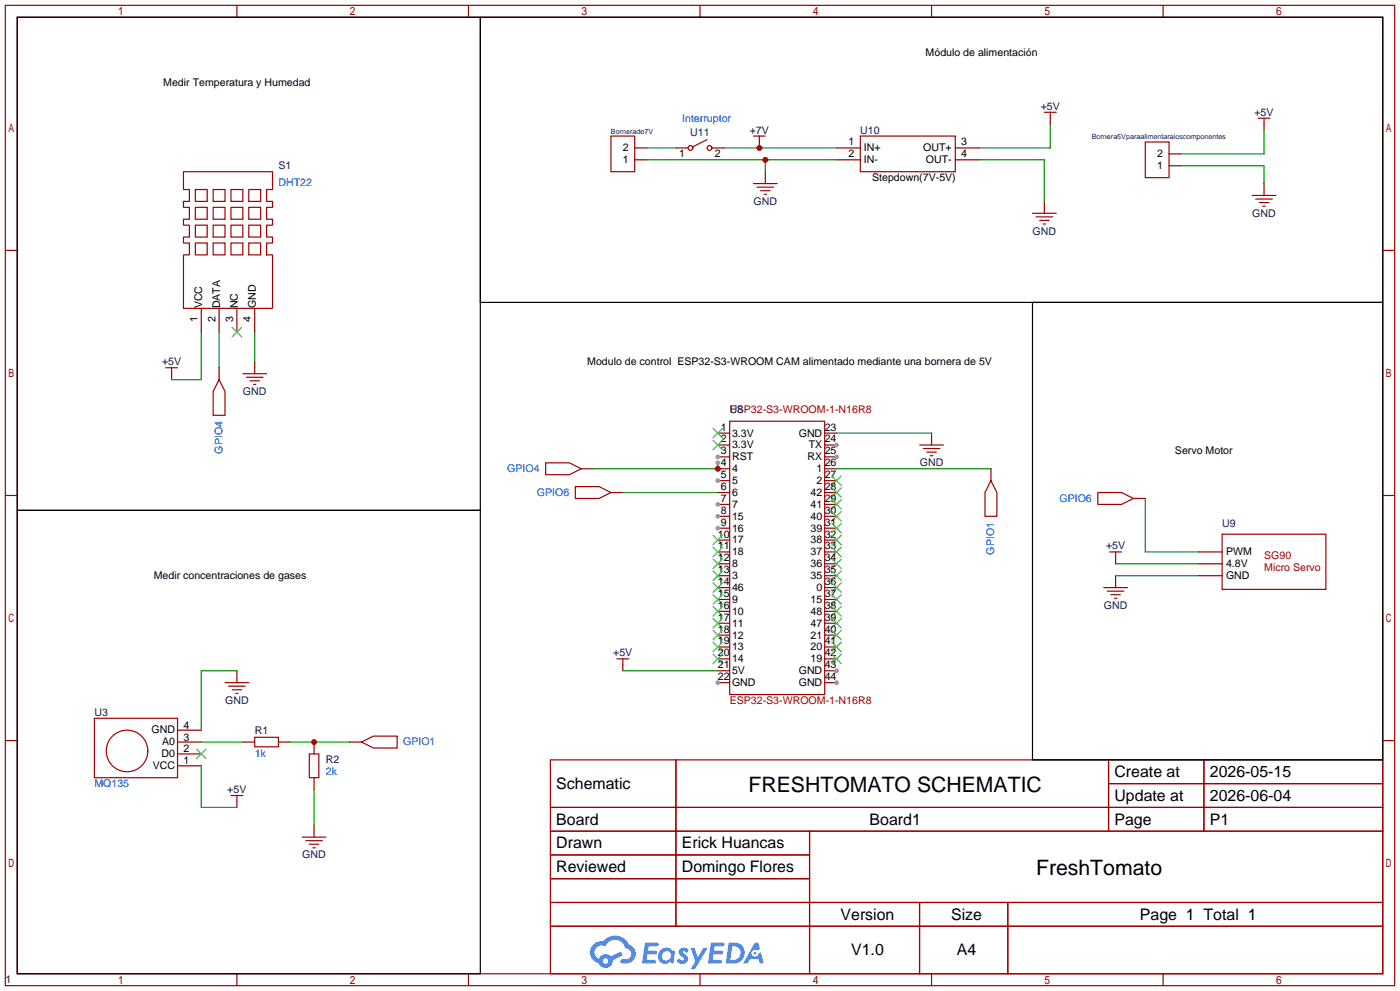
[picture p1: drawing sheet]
<svg xmlns="http://www.w3.org/2000/svg" width="299mm" height="212mm" viewBox="0 0 299 212" stroke-linecap="round" stroke-linejoin="round" font-family="sans-serif">
<g fill="none" stroke="#a10000" stroke-width=".25">
<path d="M1.1 1.1h297.2v209.6h-297.2zM3.7 3.7h292.1v204.5h-292.1zM50.7 1.1v2.6M100.2 1.1v2.6M149.7 1.1v2.6M199.3 1.1v2.6M248.8 1.1v2.6M1.1 53.5h2.6M295.8 53.5h2.5M1.1 105.9h2.6M295.8 105.9h2.5M1.1 158.3h2.6"/>
<path d="M295.8 158.3h2.5M117.7 162.4h178.1v45.8h-178.1zM117.7 172.6h178.1M117.7 177.7h178.1M144.6 162.4v35.6M173.2 177.7v30.5M237.1 162.4v15.3M237.1 167.5h58.7M257.5 162.4v15.3M117.7 182.8h55.5M117.7 192.9h178.1M117.7 187.8h55.5"/>
<path d="M117.7 198h178.1M196.7 192.9v15.3M215.6 192.9v15.3M50.7 208.2v2.5M100.2 208.2v2.5M149.7 208.2v2.5M199.3 208.2v2.5M248.8 208.2v2.5"/>
</g>
<g fill="#5487ff">
<path d="M145.5 202.8a1.3 1.3 0 0 1 1.8 .3l-.4 .6a.54 .54 0 0 0-.9-.2l.1 .2a1.28 1.28 0 0 1 .8 2 1.53 1.53 0 0 1-2.2-.3l.5-.6 .8 .5a.31 .31 0 0 0 .4-.3 .31 .31 0 0 0-.3-.3 1.12 1.12 0 0 1-.6-1.9z"/>
<path d="M147.7 202.7h.9l.7 1.9 1.1-1.9h.9l-2.7 4.5h-.9l1-1.7z"/>
<path d="M138 201.5h1.6a1.31 1.31 0 0 1 1.2 .2 .4 .4 0 0 1-.3 .6h-1.8l-.1 .9h1.6a.4 .4 0 0 1 .4 .4 .4 .4 0 0 1-.4 .4h-1.7l-.2 1.2h1.4a.46 .46 0 0 1 .5 .1 .46 .46 0 0 1 .1 .5l-.3 .2h-2.7z"/>
<path d="M152.1 201.5h1.6a1.32 1.32 0 0 1 1.3 .2 .39 .39 0 0 1-.4 .6h-1.7l-.2 .9h1.7a.4 .4 0 0 1 .3 .4 .4 .4 0 0 1-.4 .4h-1.7l-.2 1.2h1.4a.46 .46 0 0 1 .5 .1 .46 .46 0 0 1 .1 .5l-.3 .2h-2.7z"/>
<path d="M161.5 201.5h.7l.4 1.3-.7 .4a.75 .75 0 0 0-1.1 .3 .75 .75 0 0 0 .5 1 .75 .75 0 0 0 .9-.6l.6-.3 .6 2.4h-.9l-.2-1h-1.9l-.5 1h-.9z"/>
<path d="M155.9 201.5l-.7 4.5h1.5a2.27 2.27 0 0 0 2.6-2.3 2.27 2.27 0 0 0-2.7-2.2zM156.6 202.3a1.5 1.5 0 0 1 1.8 1.5 1.5 1.5 0 0 1-1.9 1.4h-.3z"/>
<path d="M141.3 203.1a1.6 1.6 0 0 0-.3 2.3 1.6 1.6 0 0 0 2.3 .2l.8 .4 .3-2.5-.2-.3h-.4a1.58 1.58 0 0 0-2.5-.1zM141.9 203.6a.98 .98 0 0 1 1.6 .5 .98 .98 0 0 1-1.1 1.2 .94 .94 0 0 1-.8-.6 .94 .94 0 0 1 .3-1.1z"/>
<path d="M126.9 201.9a2.37 2.37 0 0 0 1.2 4 1.54 1.54 0 0 0 1.7 1 1.54 1.54 0 0 0 1.3-1.6l2.1-1.1-.5-.8-2 1.1a1.57 1.57 0 0 0-2.6 .4 1.5 1.5 0 0 1-.8-2.1 1.5 1.5 0 0 1 2.2-.5 2.23 2.23 0 0 1 2.3-1.4 2.23 2.23 0 0 1 2 1.8 1.16 1.16 0 0 1 1.2 1.1 1.16 1.16 0 0 1-1 1.3h-.7a.47 .47 0 0 0-.6 .3 .47 .47 0 0 0 .4 .6 2.17 2.17 0 0 0 2.5-1 2.17 2.17 0 0 0-.3-2.7l-.8-.4a3.2 3.2 0 0 0-5.4-.7l-1.2 .1zM129 205.4a.58 .58 0 0 1 1.1 0 .58 .58 0 0 1-1.1 0z"/>
<circle cx="161.5" cy="203.8" r=".28"/>
</g>
<g fill="none" stroke="#a10000" stroke-width=".25">
<path d="M39.2 36.7h19.1v3.8h-1.3v2.6h1.3v1.2h-1.3v2.6h1.3v1.2h-1.3v2.6h1.3v1.2h-1.3v2.6h1.3v11.4h-19.1v-11.4h1.3v-2.6h-1.3v-1.2h1.3v-2.6h-1.3v-1.2h1.3v-2.6h-1.3v-1.2h1.3v-2.6h-1.3zM41.8 40.5h2.5v2.6h-2.5zM41.8 44.3h2.5v2.6h-2.5zM41.8 48.1h2.5v2.6h-2.5zM41.8 51.9h2.5v2.6h-2.5zM45.6 40.5h2.5v2.6h-2.5zM45.6 44.3h2.5v2.6h-2.5zM45.6 48.1h2.5v2.6h-2.5zM45.6 51.9h2.5v2.6h-2.5zM49.4 40.5h2.5v2.6h-2.5zM49.4 44.3h2.5v2.6h-2.5zM49.4 48.1h2.5v2.6h-2.5z"/>
<path d="M49.4 51.9h2.5v2.6h-2.5zM53.2 40.5h2.6v2.6h-2.6zM53.2 44.3h2.6v2.6h-2.6zM53.2 48.1h2.6v2.6h-2.6zM53.2 51.9h2.6v2.6h-2.6zM20.2 153.5h17.8v12.7h-17.8zM54.5 157.6h5.1v2h-5.1zM66.2 161.2h2v5h-2z"/>
<circle cx="27.2" cy="160.5" r="4.4"/>
</g>
<path d="M43.1 65.9v5.1M46.9 65.9v5.1M50.7 65.9v5.1M54.5 65.9v5.1M38 158.6h5.1M38 156.1h5.1M51.9 158.6h2.6M59.6 158.6h2.5M67.2 158.6v2.6M38 163.7h5.1M38 161.2h5.1M67.2 166.2v2.6" fill="none" stroke="#870000" stroke-width=".25"/>
<path d="M49.7 70l2 2M51.7 70l-2 2M42 160.1l2.1 2.1M44.1 160.1l-2.1 2.1" fill="none" stroke="#3c3" stroke-width=".25"/>
<path d="M46.9 71v7.6M43.1 158.6h8.8M62.1 158.6h12.7" fill="none" stroke="#008700" stroke-width=".25"/>
<circle cx="67.2" cy="158.6" r=".63" fill="#c00"/>
<path d="M3.7 3.7h99v105.4h-99zM3.7 109.1h99v99.1h-99z" fill="none" stroke="#000" stroke-width=".25"/>
<g fill="none" stroke="#870000" stroke-width=".25">
<path d="M36.7 79.9v1.3M46.9 78.6v2.6M54.5 77.3v2.6M153.5 92.6h2.6M153.5 95.1h2.6M176.4 92.6h2.5M176.4 95.1h2.5M153.5 115.4h2.6M153.5 118h2.6M176.4 115.4h2.5M176.4 118h2.5M153.5 120.5h2.6"/>
<path d="M153.5 123.1h2.6M153.5 125.6h2.6M153.5 128.1h2.6M153.5 130.7h2.6M153.5 133.2h2.6M153.5 135.8h2.6M153.5 138.3h2.6M176.4 120.5h2.5M176.4 123.1h2.5M176.4 125.6h2.5M176.4 128.1h2.5M176.4 130.7h2.5"/>
<path d="M176.4 133.2h2.5M176.4 135.8h2.5M176.4 138.3h2.5M50.7 143.4v2.5M74.8 158.6h2.5M50.7 171.3v1.3M67.2 176.4v2.5"/>
</g>
<g fill="none" stroke="#a10000" stroke-width=".25">
<path d="M35.4 78.6h2.6M36.7 78.6v1.3M51.9 79.9h5.1M46.9 81.2l1.2 2.5v5.1h-2.5v-5.1zM52.7 80.6h3.6M53.5 81.4h2M54.2 82.2h.5M48.1 145.9h5.1M48.9 146.7h3.6M49.7 147.4h2M50.4 148.2h.5M77.3 158.6l2.6-1.2h5.1v2.5h-5.1z"/>
<path d="M49.4 170.1h2.5M50.7 170.1v1.2M64.6 178.9h5.1M65.4 179.7h3.6M66.2 180.5h2M66.9 181.2h.5"/>
</g>
<path d="M43.1 71v10.2h-6.4M54.5 71v6.3M50.7 143.4h-7.6v12.7M43.1 163.7v8.9h7.6M67.2 168.8v7.6" fill="none" stroke="#008700" stroke-width=".25"/>
<g fill="none" stroke="#3c3" stroke-width=".25">
<path d="M152.5 91.6l2.1 2M152.5 94.1l2.1 2M154.6 91.6l-2.1 2M154.6 94.1l-2.1 2M152.5 114.4l2.1 2.1M152.5 117l2.1 2M152.5 119.5l2.1 2M154.6 114.4l-2.1 2.1M154.6 117l-2.1 2M154.6 119.5l-2.1 2M177.9 114.4l2.1 2.1M177.9 117l2.1 2"/>
<path d="M177.9 119.5l2.1 2M180 114.4l-2.1 2.1M180 117l-2.1 2M180 119.5l-2.1 2M152.5 122l2.1 2.1M152.5 124.6l2.1 2M152.5 127.1l2.1 2.1M152.5 129.7l2.1 2M152.5 132.2l2.1 2M152.5 134.7l2.1 2.1M152.5 137.3l2.1 2M154.6 122l-2.1 2.1"/>
<path d="M154.6 124.6l-2.1 2M154.6 127.1l-2.1 2.1M154.6 129.7l-2.1 2M154.6 132.2l-2.1 2M154.6 134.7l-2.1 2.1M154.6 137.3l-2.1 2M177.9 122l2.1 2.1M177.9 124.6l2.1 2M177.9 127.1l2.1 2.1M177.9 129.7l2.1 2M177.9 132.2l2.1 2M177.9 134.7l2.1 2.1"/>
<path d="M177.9 137.3l2.1 2M180 122l-2.1 2.1M180 124.6l-2.1 2M180 127.1l-2.1 2.1M180 129.7l-2.1 2M180 132.2l-2.1 2M180 134.7l-2.1 2.1M180 137.3l-2.1 2"/>
</g>
<circle cx="178.9" cy="95.1" r=".51" fill="#999"/>
<path d="M153.5 140.8h2.6M153.5 143.4h2.6M176.4 140.8h2.5M176.4 143.4h2.5" fill="none" stroke="#870000" stroke-width=".25"/>
<path d="M152.5 139.8l2.1 2.1M154.6 139.8l-2.1 2.1M177.9 139.8l2.1 2.1M180 139.8l-2.1 2.1" fill="none" stroke="#3c3" stroke-width=".25"/>
<circle cx="178.9" cy="143.4" r=".51" fill="#999"/>
<path d="M153.5 145.9h2.6" fill="none" stroke="#870000" stroke-width=".25"/>
<circle cx="153.5" cy="145.9" r=".51" fill="#999"/>
<path d="M176.4 145.9h2.5" fill="none" stroke="#870000" stroke-width=".25"/>
<circle cx="178.9" cy="145.9" r=".51" fill="#999"/>
<path d="M153.5 97.7h2.6" fill="none" stroke="#870000" stroke-width=".25"/>
<circle cx="153.5" cy="97.7" r=".51" fill="#999"/>
<path d="M176.4 97.7h2.5" fill="none" stroke="#870000" stroke-width=".25"/>
<circle cx="178.9" cy="97.7" r=".51" fill="#999"/>
<path d="M153.5 100.2h2.6M153.5 102.7h2.6M176.4 100.2h2.5" fill="none" stroke="#870000" stroke-width=".25"/>
<circle cx="153.5" cy="102.7" r=".51" fill="#999"/>
<path d="M153.5 105.3h2.6M153.5 107.8h2.6M176.4 102.7h2.5M176.4 105.3h2.5" fill="none" stroke="#870000" stroke-width=".25"/>
<path d="M177.9 101.7l2.1 2.1M177.9 104.3l2.1 2M180 101.7l-2.1 2.1M180 104.3l-2.1 2" fill="none" stroke="#3c3" stroke-width=".25"/>
<circle cx="153.5" cy="107.8" r=".51" fill="#999"/>
<path d="M153.5 110.4h2.6M176.4 107.8h2.5" fill="none" stroke="#870000" stroke-width=".25"/>
<path d="M177.9 106.8l2.1 2M180 106.8l-2.1 2" fill="none" stroke="#3c3" stroke-width=".25"/>
<circle cx="153.5" cy="110.4" r=".51" fill="#999"/>
<path d="M153.5 112.9h2.6M176.4 110.4h2.5" fill="none" stroke="#870000" stroke-width=".25"/>
<path d="M177.9 109.3l2.1 2.1M180 109.3l-2.1 2.1" fill="none" stroke="#3c3" stroke-width=".25"/>
<circle cx="153.5" cy="112.9" r=".51" fill="#999"/>
<g fill="none" stroke="#870000" stroke-width=".25">
<path d="M162.4 30.4v1.2M178.9 31.6h5.1M178.9 34.2h5.1M204.3 31.6h5.1M204.3 34.2h5.1M199.3 92.6v2.5M130.7 105.3h2.5M176.4 112.9h2.5M212 100.2v2.5M238.6 119.3v1.2M242.4 106.6h2.6M256.4 118h5.1"/>
<path d="M238.6 123.1v2.5M256.4 120.5h5.1M256.4 123.1h5.1M133.2 142.1v1.3"/>
</g>
<path d="M177.9 111.9l2.1 2M180 111.9l-2.1 2" fill="none" stroke="#3c3" stroke-width=".25"/>
<g fill="none" stroke="#a10000" stroke-width=".25">
<path d="M161.2 29.1h2.5M162.4 29.1v1.3M184 29.1h20.3v7.6h-20.3zM156.1 90h20.3v58.5h-20.3zM196.7 95.1h5.1M197.5 95.9h3.5M198.2 96.6h2.1M199 97.4h.5M123.1 104h5l2.6 1.3-2.6 1.3h-5zM212 102.7l1.2 2.6v5.1h-2.5v-5.1zM234.8 105.3h5.1l2.5 1.3-2.5 1.2h-5.1zM237.4 118h2.5"/>
<path d="M238.6 118v1.3M261.4 114.2h22.2v11.8h-22.2zM236.1 125.6h5.1M236.9 126.4h3.5M237.6 127.1h2M238.4 127.9h.5M132 140.8h2.5M133.2 140.8v1.3"/>
</g>
<path d="M154.8 31.6h24.1M178.9 92.6h20.4M133.2 105.3h20.3M178.9 100.2h33.1M238.6 123.1h17.8M238.6 120.5h17.8M133.2 143.4h20.3" fill="none" stroke="#008700" stroke-width=".25"/>
<circle cx="162.4" cy="31.6" r=".63" fill="#c00"/>
<path d="M163.7 36.7v2.5M250.1 35.4h2.5M250.1 32.9h2.5M223.4 43.1v2.5M124.3 100.2h2.6" fill="none" stroke="#870000" stroke-width=".25"/>
<path d="M161.2 39.2h5M245 30.4h5.1v7.6h-5.1zM161.9 40h3.6M162.7 40.8h2M163.4 41.5h.6M220.9 45.6h5M221.6 46.4h3.6M222.4 47.1h2M223.1 47.9h.5M116.7 98.9h5.1l2.5 1.3-2.5 1.3h-5.1z" fill="none" stroke="#a10000" stroke-width=".25"/>
<path d="M209.4 34.2h14v8.9M153.5 98.9v1.3h-26.6M245 106.6v11.4h11.4" fill="none" stroke="#008700" stroke-width=".25"/>
<circle cx="153.5" cy="100.2" r=".63" fill="#c00"/>
<circle cx="153.5" cy="98.9" r=".51" fill="#999"/>
<path d="M130.7 29.1h5.1v7.6h-5.1z" fill="none" stroke="#a10000" stroke-width=".25"/>
<path d="M135.8 34.2h2.5M135.8 31.6h2.5" fill="none" stroke="#870000" stroke-width=".25"/>
<path d="M138.3 34.2h40.6M163.7 34.2v2.5" fill="none" stroke="#008700" stroke-width=".25"/>
<circle cx="163.7" cy="34.2" r=".63" fill="#c00"/>
<path d="M138.3 31.6h6.4M224.7 26.5v5.1h-15.3M252.6 35.4h17.8v3.8M270.4 27.8v5.1h-17.8" fill="none" stroke="#008700" stroke-width=".25"/>
<path d="M144.7 31.6h2.5M152.3 31.6h2.5M224.7 25.3v1.2M270.4 26.5v1.3M270.4 39.2v2.6" fill="none" stroke="#870000" stroke-width=".25"/>
<g fill="none" stroke="#a10000" stroke-width=".25">
<path d="M151.3 29.8l-3.1 1.6M223.4 24h2.5M224.7 24v1.3M269.1 25.3h2.6M270.4 25.3v1.2M267.8 41.8h5.1M268.6 42.5h3.6M269.4 43.3h2M270.1 44.1h.5"/>
<circle cx="147.7" cy="31.6" r=".51"/>
<circle cx="151.8" cy="31.6" r=".51"/>
</g>
<path d="M102.7 3.7h193.1v60.9h-193.1zM220.9 64.6h74.9v97.8h-74.9z" fill="none" stroke="#000" stroke-width=".25"/>
<g font-size="4.5">
<text x="160.1" y="169.2">FRESHTOMATO SCHEMATIC</text>
<text x="221.6" y="187">FreshTomato</text>
</g>
<g font-size="3.4">
<text x="238.4" y="166.1">Create at</text>
<text x="258.8" y="166.1">2026-05-15</text>
<text x="119" y="168.7">Schematic</text>
<text x="238.4" y="171.2">Update at</text>
<text x="258.8" y="171.2">2026-06-04</text>
<text x="119" y="176.3">Board</text>
<text x="186" y="176.3">Board1</text>
<text x="238.4" y="176.3">Page</text>
<text x="258.8" y="176.3">P1</text>
<text x="119" y="181.4">Drawn</text>
<text x="145.9" y="181.4">Erick Huancas</text>
<text x="119" y="186.5">Reviewed</text>
<text x="145.9" y="186.5">Domingo Flores</text>
<text x="179.8" y="196.6">Version</text>
<text x="203.5" y="196.6">Size</text>
<text x="243.8" y="196.6">Page 1 Total 1</text>
<text x="182.1" y="204.2">V1.0</text>
<text x="204.7" y="204.2">A4</text>
</g>
<g font-size="2.3">
<text x="198" y="12">Módulo de alimentación</text>
<text x="34.9" y="18.4">Medir Temperatura y Humedad</text>
<text x="133.2" y="34.9">1</text>
<text x="133.2" y="32.3">2</text>
<text x="145.3" y="33.6">1</text>
<text x="152.9" y="33.6">2</text>
<text x="181.5" y="31.1">1</text>
<text x="181.5" y="33.6">2</text>
<text x="184.8" y="32.3">IN+</text>
<text x="184.8" y="34.9">IN-</text>
<text x="197.5" y="32.3">OUT+</text>
<text x="198" y="34.9">OUT-</text>
<text x="205.6" y="31.1">3</text>
<text x="205.6" y="33.6">4</text>
<text x="247.5" y="33.6">2</text>
<text x="186.6" y="38.7">Stepdown(7V-5V)</text>
<text x="247.5" y="36.1">1</text>
<text x="43.3" y="65.9" transform="rotate(-90 43.3 65.9)">VCC</text>
<text x="47.1" y="65.9" transform="rotate(-90 47.1 65.9)">DATA</text>
<text x="50.9" y="65.9" transform="rotate(-90 50.9 65.9)">NC</text>
<text x="54.7" y="65.9" transform="rotate(-90 54.7 65.9)">GND</text>
<text x="42.3" y="68.9" transform="rotate(-90 42.3 68.9)">1</text>
<text x="46.1" y="68.9" transform="rotate(-90 46.1 68.9)">2</text>
<text x="49.9" y="68.9" transform="rotate(-90 49.9 68.9)">3</text>
<text x="53.7" y="68.9" transform="rotate(-90 53.7 68.9)">4</text>
<text x="125.6" y="78.1">Modulo de control ESP32-S3-WROOM CAM alimentado mediante una bornera de 5V</text>
<text x="154.2" y="92">1</text>
<text x="154.2" y="94.6">2</text>
<text x="156.6" y="93.3">3.3V</text>
<text x="156.6" y="95.8">3.3V</text>
<text x="170.9" y="93.3">GND</text>
<text x="173" y="95.8">TX</text>
<text x="176.4" y="92">23</text>
<text x="176.4" y="94.6">24</text>
<text x="154.2" y="97.1">3</text>
<text x="154.2" y="99.7">4</text>
<text x="156.6" y="98.4">RST</text>
<text x="156.6" y="100.9">4</text>
<text x="172.7" y="98.4">RX</text>
<text x="174.6" y="100.9">1</text>
<text x="176.4" y="97.1">25</text>
<text x="176.4" y="99.7">26</text>
<text x="251.3" y="97.1">Servo Motor</text>
<text x="154.2" y="102.2">5</text>
<text x="154.2" y="104.7">6</text>
<text x="154.2" y="107.3">7</text>
<text x="156.6" y="103.5">5</text>
<text x="156.6" y="106">6</text>
<text x="173.4" y="106">42</text>
<text x="174.6" y="103.5">2</text>
<text x="176.4" y="102.2">27</text>
<text x="176.4" y="104.7">28</text>
<text x="176.4" y="107.3">29</text>
<text x="154.2" y="109.8">8</text>
<text x="154.2" y="112.4">9</text>
<text x="156.6" y="108.5">7</text>
<text x="156.6" y="111.1">15</text>
<text x="156.6" y="113.6">16</text>
<text x="173.4" y="108.5">41</text>
<text x="173.4" y="111.1">40</text>
<text x="173.4" y="113.6">39</text>
<text x="176.4" y="109.8">30</text>
<text x="176.4" y="112.4">31</text>
<text x="153.6" y="114.9">10</text>
<text x="153.6" y="117.4">11</text>
<text x="153.6" y="120">12</text>
<text x="156.6" y="116.2">17</text>
<text x="156.6" y="118.7">18</text>
<text x="173.4" y="116.2">38</text>
<text x="173.4" y="118.7">37</text>
<text x="176.4" y="114.9">32</text>
<text x="176.4" y="117.4">33</text>
<text x="176.4" y="120">34</text>
<text x="262.3" y="118.7">PWM</text>
<text x="32.9" y="123.8">Medir concentraciones de gases</text>
<text x="153.6" y="122.5">13</text>
<text x="153.6" y="125.1">14</text>
<text x="156.6" y="121.2">8</text>
<text x="156.6" y="123.8">3</text>
<text x="173.4" y="121.2">36</text>
<text x="173.4" y="123.8">35</text>
<text x="176.4" y="122.5">35</text>
<text x="176.4" y="125.1">36</text>
<text x="262.3" y="121.2">4.8V</text>
<text x="262.3" y="123.8">GND</text>
<text x="153.6" y="127.6">15</text>
<text x="153.6" y="130.1">16</text>
<text x="156.6" y="126.3">46</text>
<text x="156.6" y="128.9">9</text>
<text x="156.6" y="131.4">10</text>
<text x="173.4" y="128.9">15</text>
<text x="173.4" y="131.4">48</text>
<text x="174.6" y="126.3">0</text>
<text x="176.4" y="127.6">37</text>
<text x="176.4" y="130.1">38</text>
<text x="153.6" y="132.7">17</text>
<text x="153.6" y="135.2">18</text>
<text x="153.6" y="137.8">19</text>
<text x="156.6" y="133.9">11</text>
<text x="156.6" y="136.5">12</text>
<text x="173.4" y="133.9">47</text>
<text x="173.4" y="136.5">21</text>
<text x="176.4" y="132.7">39</text>
<text x="176.4" y="135.2">40</text>
<text x="176.4" y="137.8">41</text>
<text x="153.6" y="140.3">20</text>
<text x="153.6" y="142.8">21</text>
<text x="156.6" y="139">13</text>
<text x="156.6" y="141.6">14</text>
<text x="173.4" y="139">20</text>
<text x="173.4" y="141.6">19</text>
<text x="176.4" y="140.3">42</text>
<text x="176.4" y="142.8">43</text>
<text x="153.6" y="145.4">22</text>
<text x="156.6" y="144.1">5V</text>
<text x="156.6" y="146.6">GND</text>
<text x="170.9" y="144.1">GND</text>
<text x="170.9" y="146.6">GND</text>
<text x="176.4" y="145.4">44</text>
<text x="39.2" y="155.8">4</text>
<text x="32.4" y="156.8">GND</text>
<text x="34.6" y="161.9">D0</text>
<text x="34.7" y="159.3">A0</text>
<text x="39.2" y="160.9">2</text>
<text x="39.2" y="158.3">3</text>
<text x="32.7" y="164.4">VCC</text>
<text x="39.2" y="163.4">1</text>
</g>
<g font-size="2.3" fill="#000080">
<text x="222.6" y="23.5">+5V</text>
<text x="147.7" y="29.2">U11</text>
<text x="160.4" y="28.5">+7V</text>
<text x="184" y="28.5">U10</text>
<text x="268.3" y="24.7">+5V</text>
<text x="59.6" y="36.2">S1</text>
<text x="161.2" y="43.8">GND</text>
<text x="267.9" y="46.3">GND</text>
<text x="220.9" y="50.1">GND</text>
<text x="34.7" y="78.1">+5V</text>
<text x="52" y="84.4">GND</text>
<text x="156.1" y="88.2">U8</text>
<text x="196.7" y="99.7">GND</text>
<text x="261.4" y="112.7">U9</text>
<text x="236.6" y="117.4">+5V</text>
<text x="236.1" y="130.1">GND</text>
<text x="131.2" y="140.3">+5V</text>
<text x="20.2" y="153">U3</text>
<text x="48.2" y="150.5">GND</text>
<text x="54.5" y="156.8">R1</text>
<text x="69.7" y="163.2">R2</text>
<text x="48.6" y="169.5">+5V</text>
<text x="64.7" y="183.5">GND</text>
<text x="1.1" y="210.1">1</text>
</g>
<g font-size="2.3" fill="#00f">
<text x="145.9" y="26">Interruptor</text>
<text x="59.6" y="39.7">DHT22</text>
<text x="47.6" y="97" transform="rotate(-90 47.6 97)">GPIO4</text>
<text x="108.5" y="100.9">GPIO4</text>
<text x="114.9" y="106">GPIO6</text>
<text x="226.6" y="107.3">GPIO6</text>
<text x="212.7" y="118.6" transform="rotate(-90 212.7 118.6)">GPIO1</text>
<text x="54.5" y="161.9">1k</text>
<text x="86.2" y="159.3">GPIO1</text>
<text x="69.7" y="165.7">2k</text>
<text x="20.2" y="168.2">MQ135</text>
</g>
<g font-size="2.3" fill="#a00000">
<text x="156.1" y="88.2">ESP32-S3-WROOM-1-N16R8</text>
<text x="270.4" y="119.4">SG90</text>
<text x="270.4" y="122">Micro Servo</text>
<text x="156.1" y="150.5">ESP32-S3-WROOM-1-N16R8</text>
</g>
<g font-size="1.5" fill="#000080">
<text x="130.7" y="28.5">Bornerade7V</text>
<text x="233.6" y="29.8">Bornera5Vparaalimentaraloscomponentes</text>
</g>
</svg>
